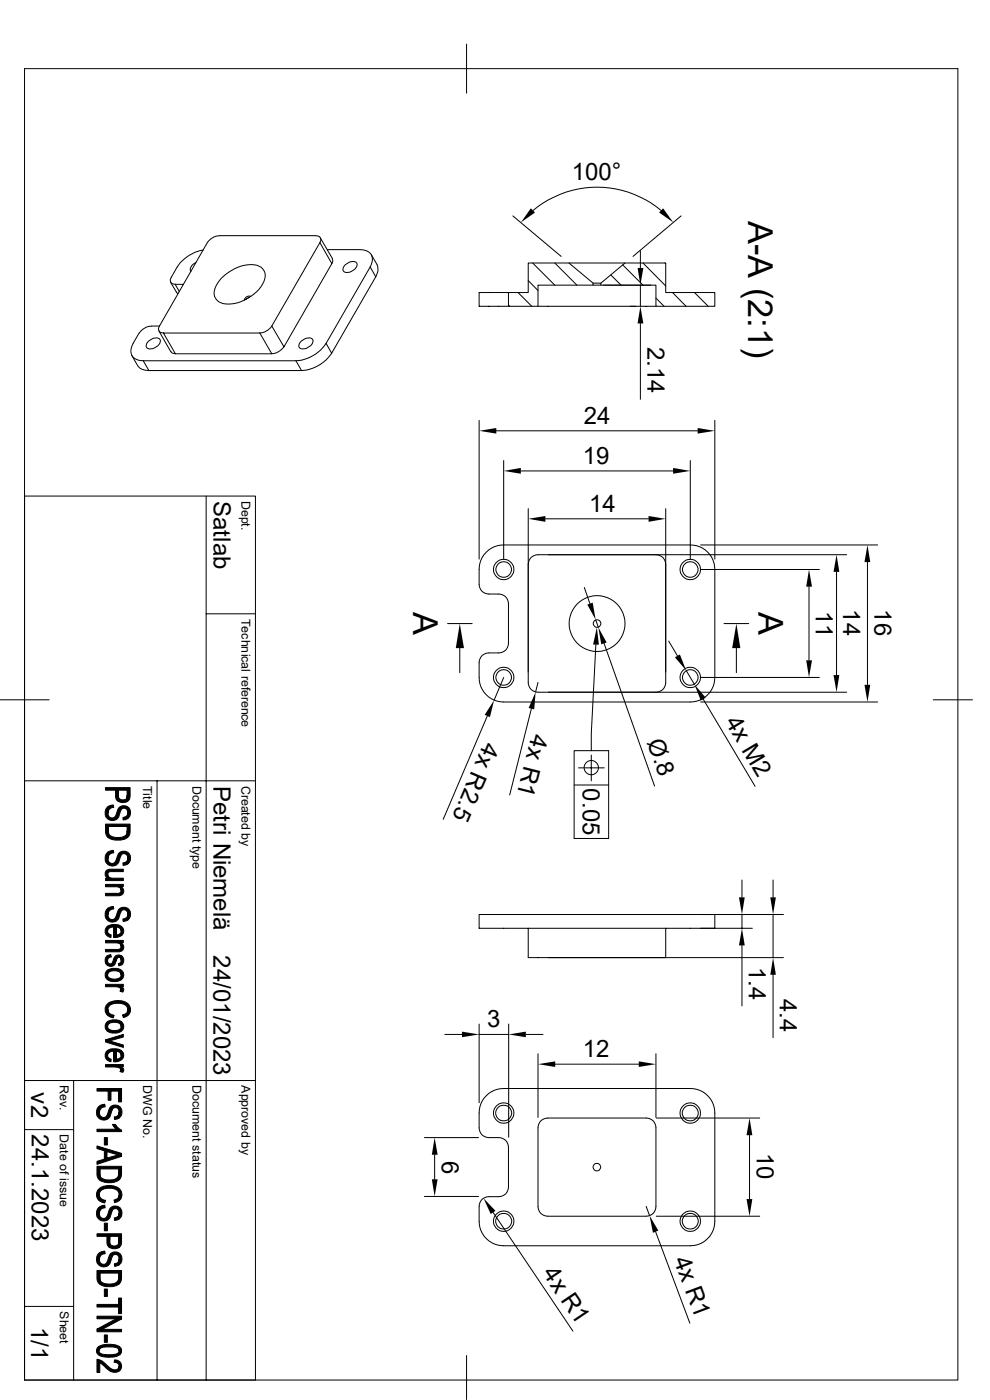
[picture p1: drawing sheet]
<svg xmlns="http://www.w3.org/2000/svg" width="210mm" height="297mm" viewBox="0 0 210 297" stroke-linecap="round" stroke-linejoin="round" font-family="sans-serif">
<g fill="none" stroke="#000" stroke-width=".21">
<path d="M5.2 14.6h198v278.2h-198zM99 9.4v10.4M36.2 59.9l1.2 2.1M41.6 55.7a1.43 1.43 0 0 0-1.1 1.9M43.1 53a8.3 8.3 0 0 0-5.5 3.6l-1.3 2.2a.89 .89 0 0 0-.1 1.1 .89 .89 0 0 0 1 .4M46.5 50a3.3 3.3 0 0 0-2.5 1.5l-10.2 17.7a.89 .89 0 0 0-.1 1 .89 .89 0 0 0 1 .4M46.6 50h20.4M47.3 58.7a7.8 7.8 0 0 1 7.6-2.2 2.28 2.28 0 0 1 1.1 3.3 8.8 8.8 0 0 1-8.8 4.6 2.36 2.36 0 0 1-1.5-3.5l.7-1.1zM67 50a.89 .89 0 0 1 .9 .5 .89 .89 0 0 1 0 1M67.9 51.5l-10.2 17.7M67.9 51.5l2.5 4.4M67.9 50.5l2.6 4.4"/>
<path d="M69.4 53h7a2.19 2.19 0 0 1 2.2 .8 2.19 2.19 0 0 1 .1 2.4l-.2 .4M70.4 55.9l-10.2 17.7-2.5-4.4M70.5 54.9a.86 .86 0 0 1-.1 1M73.3 56.1a1.79 1.79 0 0 1 2.4-.3 1.94 1.94 0 0 1-2.5 1.9 .74 .74 0 0 1-.2-1.3zM78.5 56.6l-9.3 16.3M78.5 56.6l1.2 2.1M78.8 54.1l1.2 2a2.71 2.71 0 0 1-.3 2.6M79.7 58.7l-9.3 16.2M108.8 45.8l10.2 8.6M112.1 55.8h8.6l5.1 4.3v.4h-11.7v4.5h-6.2v-2.9h4.2zM112.1 59.5l2 2.1M113 55.8l4.7 4.7"/>
<path d="M113.1 44.7a21.1 21.1 0 0 1 27.2 0M117.7 55.8l4.7 4.7M120.7 55.8h11.9M129.6 58.3l2.1 2.2M132.1 56.2l4.3 4.3M135.8 53.2v3.7M136.4 55.8l4.8 4.9M141.1 55.8l.1 .2M144.5 45.8l-10.2 8.6M28 75.4l1.2 2.1a2.69 2.69 0 0 0 2.4 1.1M29.5 70.7l-1.3 2.2a2.2 2.2 0 0 0-.3 2.3 2.2 2.2 0 0 0 1.9 1.3h.6M30.4 76.5h32.4"/>
<path d="M30.4 76.5l1.2 2.1M31.5 72.3a1.79 1.79 0 0 1 2.5-.2 1.94 1.94 0 0 1-2.5 1.9 .74 .74 0 0 1-.2-1.4zM31.6 78.6h32.4M32.1 69.2h1.7M32.1 69.2a3.3 3.3 0 0 0-2.6 1.5M33.7 70.2l2.5 4.4M33.8 69.1h.1M34.7 70.7h20.4l2.6 4.4h-20.5zM36.3 74.6l.3 .3 .6 .1M37.2 60.3h1.7M37.2 60.3l.8 1.5M37.4 61.9l.4 .4"/>
<path d="M38.9 60.4h.1M52.9 63.1l-.7 .4M53.2 62.9a.99 .99 0 0 0-1.3 .8M57.7 69.2a3.3 3.3 0 0 1-2.6 1.4M60.2 73.6a3.3 3.3 0 0 1-2.5 1.4M62.8 76.5l1.2 2.1M63.9 72.3a1.79 1.79 0 0 1 2.4-.2 1.94 1.94 0 0 1-2.5 1.9 .74 .74 0 0 1-.1-1.4zM69.2 72.9a8.3 8.3 0 0 1-6.4 3.6M69.2 72.9l1.2 2M70.4 74.9a8.3 8.3 0 0 1-6.4 3.7M107.9 62.1h-6.3v2.9h6.3M107.9 64.7l.2 .3"/>
<path d="M109.9 62.1l2.9 2.9M114.1 65h25M125.8 60.1h1.7M125.8 60.5h1.7M127.5 60.1l5.1-4.3h8.6v6.3h10.4v2.9h-12.5v-4.5h-11.6zM128 60.5h10M135.8 60.5v4.5M135.8 68.6v16.1M139.1 63.2l1.8 1.8M142.7 62.1l2.8 2.9M147.3 62.1l2.9 2.9M101.6 89.2v29.4"/>
<path d="M105.3 91.4h42.7M106.8 97.7v20.9M110.5 99.9h32.3M146.4 97.7v20.9M151.6 89.2v29.4M5.2 105.2h49v187.6h-49M43.7 105.2v187.6M103.2 117.1a5.1 5.1 0 0 1 3.6-1.5h39.6a5.2 5.2 0 0 1 5.2 5.2v22.9a5.2 5.2 0 0 1-5.2 5.2h-39.6a5.2 5.2 0 0 1-5.2-5.2v-3.1a2.03 2.03 0 0 1 2.1-2.1h2.1a2.03 2.03 0 0 0 2.1-2.1v-8.3a2.03 2.03 0 0 0-2.1-2.1h-2.1a2.03 2.03 0 0 1-2.1-2 10.7 10.7 0 0 1 .4-5.2l.3-.6zM112.1 107.9v36.9a2.03 2.03 0 0 0 2 2.1h65.5M115.7 110.1h21.9M139.1 117.7a2.03 2.03 0 0 1 2.1 2.1M141.2 107.9v36.9a2.03 2.03 0 0 1-2.1 2.1"/>
<path d="M148.6 115.6h37.6M179.6 117.7h-65.5a2.03 2.03 0 0 0-2 2.1M184 119.3v26M43.7 130.2h10.5M95 132.3h5.2M97.5 137.5v5.2M124 124.6l1.1 3.5M126.4 131.5l.5 1.6M126.4 136.7l-1 18.9v3.7M128.1 136.5l10.8 30.3M141.9 136l1.8 3.1M148.6 120.8h25.2"/>
<path d="M153.6 132.3h5.2M156.2 137.5v5.2M171.6 124.5v15.6M177.5 121.3v21.9M0 148.5h10.4M103.4 151.9l-9.4 21.9M106.8 143.7l-2 4.8M112.7 150.3l-4.6 18.4M114.1 144.8l-.5 2M121.8 159.3h7.3v18.6h-7.3zM145.6 142.3l1.7 2.9M148.6 148.9h37.6"/>
<path d="M148.6 143.7h25.2M149.2 148.3l11 18.5M198 148.5h8.3M5.2 165.7h49M33.3 165.7v127.1M121.8 166.5h7.3M122.7 162.9h5.5M125.4 160.2v5.5M101.6 194h50v2.9h-50zM112.1 196.9v6.3h54.1M141.2 196.9v6.3h-2.1M148.6 196.9h11"/>
<path d="M148.6 194h17.6M157.4 186.7v3.7M157.4 194v2.9M164 186.7v3.7M164 194v9.2M94.4 219.5h3.6M101.6 217.3v16.6M101.6 219.5h6.3M107.9 217.3v24M111.5 219.5h3.7M157.4 200.6v12.8M164 206.8v13.3"/>
<path d="M5.2 239.6h10.4M5.2 229.2h49M15.6 229.2v63.6M103.2 232.5a5.1 5.1 0 0 1 3.6-1.6h39.6a5.2 5.2 0 0 1 5.2 5.2v23a5.2 5.2 0 0 1-5.2 5.2h-39.6a5.2 5.2 0 0 1-5.2-5.2v-3.2a2.03 2.03 0 0 1 2.1-2h2.1a2.03 2.03 0 0 0 2.1-2.1v-8.4a2.03 2.03 0 0 0-2.1-2.1h-2.1a2.03 2.03 0 0 1-2.1-2 10.7 10.7 0 0 1 .4-5.2l.3-.6zM114.1 223.6v13.5M114.7 237.8l.7-.4 .8-.2h20.9a2.03 2.03 0 0 1 2 2.1v16.6a2.03 2.03 0 0 1-2 2.1h-20.9a2.03 2.03 0 0 1-2.1-2.1v-16.6l.2-.8zM117.8 225.8h17.7M139.1 223.6v13.5M139.2 237.2h22M90 241.3h11.5M90 253.8h11.5M92.2 245v5.2"/>
<path d="M104.6 257.2l16.9 25.2M137.1 255.9l.7 2M139.2 258h22M159 240.8v13.6M5.2 277.2h10.4M139.1 261.3l7.2 19.4M99 287.6v9.3"/>
<circle cx="106.8" cy="120.8" r="1.64"/>
<circle cx="106.8" cy="120.8" r="2.16"/>
<circle cx="126.7" cy="132.3" r="5.9"/>
<circle cx="126.7" cy="132.3" r=".8"/>
<circle cx="146.4" cy="120.8" r="1.64"/>
<circle cx="146.4" cy="120.8" r="2.16"/>
<circle cx="106.8" cy="143.7" r="1.64"/>
<circle cx="106.8" cy="143.7" r="2.16"/>
<circle cx="146.4" cy="143.7" r="1.64"/>
<circle cx="146.4" cy="143.7" r="2.16"/>
<circle cx="125.4" cy="162.9" r="1.52"/>
<circle cx="106.8" cy="236.1" r="1.67"/>
<circle cx="106.8" cy="236.1" r="2.16"/>
<circle cx="146.4" cy="236.1" r="1.67"/>
<circle cx="146.4" cy="236.1" r="2.16"/>
<circle cx="106.8" cy="259.1" r="1.67"/>
<circle cx="106.8" cy="259.1" r="2.16"/>
<circle cx="126.6" cy="247.6" r=".8"/>
<circle cx="146.4" cy="259.1" r="1.67"/>
<circle cx="146.4" cy="259.1" r="2.16"/>
</g>
<g fill="#000" stroke="#000" stroke-width=".21">
<path d="M22.9 171.2l1.1-.4 .1 .5a1.22 1.22 0 0 0-1.2 1.2z" fill-rule="evenodd"/>
<path d="M25.1 167.6v1.1a.93 .93 0 0 0 1 1 .93 .93 0 0 0 .9-1v1.4a2.01 2.01 0 0 1-1.9-.1z" fill-rule="evenodd"/>
<path d="M23 175.3v.9a1.47 1.47 0 0 0 1.8 1.5 1.59 1.59 0 0 0 2.2-1.4l.1 1.4a4.2 4.2 0 0 1-4.1 0z" fill-rule="evenodd"/>
<path d="M26.1 173.4l.7-.3 .3-.7v1.3l-1 .2z" fill-rule="evenodd"/>
<path d="M22.4 167.1h5.2l-.1 2.4-.5 .6v-2.5h-1.9v2.4l-.5-.5-.1-.4v-1.5h-2.1z" fill-rule="evenodd"/>
<path d="M22.4 174.8h5.2v1.7l-.2 .7-.3 .5-.1-2.4h-4v2.4l-.6-.8z" fill-rule="evenodd"/>
<path d="M22.8 171.2l.1 1.3a.91 .91 0 0 0 .9 1 .91 .91 0 0 0 .9-.9 1.56 1.56 0 0 1 .9-1.5 1.56 1.56 0 0 1 1.7 .2 1.65 1.65 0 0 1-.2 2.4v-1.3a.81 .81 0 0 0-.8-1 .81 .81 0 0 0-.8 .9 1.69 1.69 0 0 1-1.9 1.7 1.64 1.64 0 0 1-1.3-1.2 1.64 1.64 0 0 1 .5-1.6z" fill-rule="evenodd"/>
<path d="M22.9 185.5v.9l-.1-.1z" fill-rule="evenodd"/>
<path d="M22.6 196.7l.2-.2v1.2l.3 .4 .5 .2-.1 .6a1.35 1.35 0 0 1-.9-2.2z" fill-rule="evenodd"/>
<path d="M22.9 180.8l1.1-.4 .1 .5a1.16 1.16 0 0 0-1.2 1.3z" fill-rule="evenodd"/>
<path d="M22.9 192.7l1.1-.4 .1 .5a1.22 1.22 0 0 0-1.2 1.3z" fill-rule="evenodd"/>
<path d="M22.9 196.4a3.1 3.1 0 0 1 2.8 .1v1l-.3-.6-.8-.2v2.2h-.5v-2.3l-.9 .3-.3 .3-.1 .4z" fill-rule="evenodd"/>
<path d="M25.6 188.1h.1v.8z" fill-rule="evenodd"/>
<path d="M22.6 184.7l.6-.3h3v.5h-2.8a.57 .57 0 0 0-.5 .6l-.1 .8a1.06 1.06 0 0 1-.2-1.6z" fill-rule="evenodd"/>
<path d="M22.4 186.4h.5l.1-.5 .7 .4h2.5v.5h-3.8z" fill-rule="evenodd"/>
<path d="M22.4 187.6h3.8v.5h-.6v.5l-.2-.3-.5-.2h-2.5z" fill-rule="evenodd"/>
<path d="M22.4 199.5h3.8v.5h-.6v.5l-.2-.3-.4-.1-2.6-.1z" fill-rule="evenodd"/>
<path d="M22.4 189.5h2.4a.66 .66 0 0 0 .9-.6v-.8a1.07 1.07 0 0 1 .4 1.4 1.07 1.07 0 0 1-1.3 .5h-2.4z" fill-rule="evenodd"/>
<path d="M24.6 196.7v1.7l.6-.2 .4-.3 .1-1.4a1.29 1.29 0 0 1 .4 1.5 1.29 1.29 0 0 1-1.3 .8l-.2 .1z" fill-rule="evenodd"/>
<path d="M27.1 182v1.3l-1 .3v-.6l.7-.2z" fill-rule="evenodd"/>
<path d="M26.1 194.9l.7-.2 .3-.7v1.2l-1 .3z" fill-rule="evenodd"/>
<path d="M22.6 181l.3-.2v1.4a.91 .91 0 0 0 .9 1 .91 .91 0 0 0 .9-1 1.55 1.55 0 0 1 .8-1.4 1.55 1.55 0 0 1 1.7 .1 1.59 1.59 0 0 1-.1 2.4v-1.3a.81 .81 0 0 0-.8-.9 .81 .81 0 0 0-.8 .8 1.69 1.69 0 0 1-2.2 1.7 1.68 1.68 0 0 1-.7-2.6z" fill-rule="evenodd"/>
<path d="M22.6 192.9l.3-.2v1.4a.91 .91 0 0 0 .9 1 .91 .91 0 0 0 .9-1 1.55 1.55 0 0 1 .8-1.4 1.55 1.55 0 0 1 1.7 .1 1.6 1.6 0 0 1-.1 2.4v-1.2a.81 .81 0 0 0-.7-1 .81 .81 0 0 0-.9 .8 1.69 1.69 0 0 1-2.2 1.7 1.69 1.69 0 0 1-.7-2.6z" fill-rule="evenodd"/>
<path d="M22.8 202.8l.7-.3 .1 .5-.3 .1a.67 .67 0 0 0-.5 .7z" fill-rule="evenodd"/>
<path d="M22.9 214.2a1.23 1.23 0 0 0 1.3 1.2l-.2 .5-1.1-.4z" fill-rule="evenodd"/>
<path d="M22.9 205.7a3.1 3.1 0 0 1 2.8 .1v1a1.35 1.35 0 0 0-1.9-.8l-.7 .3-.3 .5z" fill-rule="evenodd"/>
<path d="M22.9 216.7a3.1 3.1 0 0 1 2.8 0v1.1a1.35 1.35 0 0 0-1.8-.9l-.8 .3-.3 .6z" fill-rule="evenodd"/>
<path d="M25.6 200h.1v.8z" fill-rule="evenodd"/>
<path d="M22.7 202.8l.1 1a.6 .6 0 0 0 .6 .7 .6 .6 0 0 0 .6-.7 1.17 1.17 0 0 1 1.7-1v1a.53 .53 0 0 0-.5-.7 .53 .53 0 0 0-.5 .7 1.22 1.22 0 0 1-1.8 1.1 1.22 1.22 0 0 1-.2-2.1z" fill-rule="evenodd"/>
<path d="M22.4 208.8h3.8v.5h-.6v.6a1.04 1.04 0 0 0-1.3-.6h-1.9z" fill-rule="evenodd"/>
<path d="M22.4 201.4h2.4a.66 .66 0 0 0 .9-.6v-.8a1.07 1.07 0 0 1 .4 1.4 1.07 1.07 0 0 1-1.3 .5h-2.4z" fill-rule="evenodd"/>
<path d="M25.7 202.8a1.15 1.15 0 0 1 .5 1.2 1.15 1.15 0 0 1-1 .9l-.1-.5a.53 .53 0 0 0 .6-.6z" fill-rule="evenodd"/>
<path d="M22.6 206l.2-.2v1a1.56 1.56 0 0 0 2.2 .8l.4-.1 .3-.5v-1.2a1.36 1.36 0 0 1 .4 1.6 1.36 1.36 0 0 1-1.5 .8 1.75 1.75 0 0 1-2.3-1.5z" fill-rule="evenodd"/>
<path d="M25.6 209.3a.68 .68 0 0 1 .6 .4 .68 .68 0 0 1-.2 .8l-.6-.2z" fill-rule="evenodd"/>
<path d="M22.6 216.9l.2-.2v1.1a1.53 1.53 0 0 0 2.1 .8l.7-.5 .1-1.4a1.36 1.36 0 0 1 .4 1.7 1.36 1.36 0 0 1-1.5 .8 1.75 1.75 0 0 1-2.3-1.6z" fill-rule="evenodd"/>
<path d="M27.1 214.2v1.2l-.9 .5-.2-.6 .8-.4z" fill-rule="evenodd"/>
<path d="M22.6 213.1a3.4 3.4 0 0 1 4.8 .2 1.58 1.58 0 0 1-.3 2.1v-1.2a1.7 1.7 0 0 0-2.1-1.3 1.75 1.75 0 0 0-2.1 1.3l-.1 1.2a1.71 1.71 0 0 1-.2-2.3z" fill-rule="evenodd"/>
<path d="M21.1 234.7l1.1-.4 .1 .5a1.16 1.16 0 0 0-1.2 1.3z" fill-rule="evenodd"/>
<path d="M22.5 223.1l.3-.2v1.1l.3 .5 .5 .2-.1 .6a1.37 1.37 0 0 1-1-2.2z" fill-rule="evenodd"/>
<path d="M23.9 238.5h.6l.1 .3v.8z" fill-rule="evenodd"/>
<path d="M25.3 235.9v1.3l-1 .3v-.6l.7-.2z" fill-rule="evenodd"/>
<path d="M22.9 222.8a3 3 0 0 1 2.8 .1v1l-.3-.6-.8-.2v2.2h-.5v-2.3l-.9 .3-.4 .6z" fill-rule="evenodd"/>
<path d="M20.6 230.9h5.2v2.9h-.7v-2.3h-1.6v1.9h-.6v-1.9h-2.3z" fill-rule="evenodd"/>
<path d="M20.8 234.9l.3-.2v1.4a.91 .91 0 0 0 .9 1 .91 .91 0 0 0 .9-1 1.54 1.54 0 0 1 .9-1.5 1.54 1.54 0 0 1 1.8 .4 1.63 1.63 0 0 1-.3 2.2v-1.3a.81 .81 0 0 0-.8-.9 .81 .81 0 0 0-.8 .8 1.67 1.67 0 0 1-2.4 1.6 1.67 1.67 0 0 1-.5-2.5z" fill-rule="evenodd"/>
<path d="M22.4 220.6l3.8 1.1v.5l-3.8-1.1z" fill-rule="evenodd"/>
<path d="M22.4 220.6l3.8-1.1v.5l-3 .8z" fill-rule="evenodd"/>
<path d="M22.4 225.8h3.8v.5h-.6v.6a1.04 1.04 0 0 0-1.3-.5h-1.9z" fill-rule="evenodd"/>
<path d="M24.6 223.1v1.6h.2l.6-.2 .2-.2 .1-1.4a1.28 1.28 0 0 1 .5 1.5 1.28 1.28 0 0 1-1.3 .8l-.3 .1z" fill-rule="evenodd"/>
<path d="M25.6 226.3l.6 .4v.4l-.2 .4-.6-.2z" fill-rule="evenodd"/>
<path d="M22.1 241.3h.7v1.6h-.7z" fill-rule="evenodd"/>
<path d="M22.1 259.5h.7v1.6h-.7z" fill-rule="evenodd"/>
<path d="M21.1 256.1l1.1-.4 .1 .5a1.16 1.16 0 0 0-1.2 1.3z" fill-rule="evenodd"/>
<path d="M21.1 253.4a1.23 1.23 0 0 0 1.3 1.2l-.2 .6-1-.4-.2-.2z" fill-rule="evenodd"/>
<path d="M21.2 248v.9a1.46 1.46 0 0 0 1.8 1.4 1.65 1.65 0 0 0 2.1-1.2v-.2l.1 1.4a3.9 3.9 0 0 1-4 .1z" fill-rule="evenodd"/>
<path d="M25.3 253.5v1.2l-1 .4-.1-.5 .8-.4z" fill-rule="evenodd"/>
<path d="M25.3 257.3v1.3l-1 .3v-.5l.7-.3z" fill-rule="evenodd"/>
<path d="M20.6 239.6h4l.1-.8 1.1 .9v.4h-5.2z" fill-rule="evenodd"/>
<path d="M20.6 243.1l5.2 1.6v.6l-.6-.3-2.5-.7-.6 1.6v-1.8l-1.5-.4z" fill-rule="evenodd"/>
<path d="M20.6 246.4l1.5-.5 .6-1.6v1.4l2.5-.7 .6 .3-5.2 1.7z" fill-rule="evenodd"/>
<path d="M20.6 247.4h5.2v1.8l-.2 .8-.4 .3-.1-2.3h-3.9v2.4l-.5-.7z" fill-rule="evenodd"/>
<path d="M20.8 252.4a3.4 3.4 0 0 1 4.8 .2 1.64 1.64 0 0 1-.3 2.1v-1.2a1.69 1.69 0 0 0-2.1-1.4 1.73 1.73 0 0 0-2.1 1.3l-.1 1.2a1.71 1.71 0 0 1-.2-2.2z" fill-rule="evenodd"/>
<path d="M20.8 256.3l.3-.2v1.4a.91 .91 0 0 0 .9 1 .91 .91 0 0 0 .9-1 1.54 1.54 0 0 1 .9-1.5 1.54 1.54 0 0 1 1.8 .4 1.63 1.63 0 0 1-.3 2.2v-1.3a.81 .81 0 0 0-.8-.9 .81 .81 0 0 0-.8 .9 1.67 1.67 0 0 1-2.4 1.6 1.67 1.67 0 0 1-.5-2.6z" fill-rule="evenodd"/>
<path d="M22.1 273.5h.7v1.5h-.7z" fill-rule="evenodd"/>
<path d="M21.1 265.8l1.1-.4 .1 .6a1.16 1.16 0 0 0-1.2 1.2z" fill-rule="evenodd"/>
<path d="M23.3 262.3v1.1a.93 .93 0 0 0 .9 1 .93 .93 0 0 0 .9-1l.1 1.3a2.09 2.09 0 0 1-2-.1z" fill-rule="evenodd"/>
<path d="M21.2 270.1v.9a1.47 1.47 0 0 0 1.8 1.4 1.77 1.77 0 0 0 2.1-1v-.5l.1 1.5a4 4 0 0 1-4 0z" fill-rule="evenodd"/>
<path d="M25.3 267.1v1.3l-1 .2v-.5l.7-.3z" fill-rule="evenodd"/>
<path d="M20.6 279.2h5.2v.6h-5.2z" fill-rule="evenodd"/>
<path d="M20.6 282l4-2.2h1.2l-4.1 2.2z" fill-rule="evenodd"/>
<path d="M20.6 261.7h5.2v1.9l-.2 .7-.4 .4-.1-2.4h-1.8l-.1 2.3-.5-.6v-1.7h-2.1z" fill-rule="evenodd"/>
<path d="M20.6 269.5h5.2v1.7l-.2 .7-.4 .5-.1-2.3h-3.9v2.3l-.4-.3-.2-.5z" fill-rule="evenodd"/>
<path d="M20.6 276.7h4.5v-1.3h.7v3.3h-.7v-1.4h-4.5z" fill-rule="evenodd"/>
<path d="M20.8 266.1l.3-.3v1.4a.91 .91 0 0 0 .9 1 .91 .91 0 0 0 .9-.9 1.54 1.54 0 0 1 .9-1.6 1.54 1.54 0 0 1 1.8 .4 1.63 1.63 0 0 1-.3 2.3v-1.3a.81 .81 0 0 0-.8-1 .81 .81 0 0 0-.8 .9 1.67 1.67 0 0 1-2.4 1.6 1.67 1.67 0 0 1-.5-2.5z" fill-rule="evenodd"/>
<path d="M22.1 283.2h.7v1.6h-.7z" fill-rule="evenodd"/>
<path d="M21 285.6l1.6-.4 2 .1 .7 .3v1a1.62 1.62 0 0 0-2-.8 2.01 2.01 0 0 0-2.3 .7z" fill-rule="evenodd"/>
<path d="M20.6 288.4a5.6 5.6 0 0 1 2.8 1.9 1.07 1.07 0 0 0 1.1 .3 1.07 1.07 0 0 0 .8-.8v1.1a2.43 2.43 0 0 1-3.1-1l-1-.8v2.1h-.6z" fill-rule="evenodd"/>
<path d="M20.6 282h5.2v.5h-5.2z" fill-rule="evenodd"/>
<path d="M20.7 285.8l.3-.1v.9a1.44 1.44 0 0 0 1.7 .8h.4a1.86 1.86 0 0 0 2.2-.8v-1a1.18 1.18 0 0 1 .5 1.3 1.18 1.18 0 0 1-1.2 .9l-1.8 .1a2.05 2.05 0 0 1-2.3-1.2z" fill-rule="evenodd"/>
<path d="M24.3 288.5a1.33 1.33 0 0 1 1.4 .8 1.33 1.33 0 0 1-.4 1.6l-.1-1.4-.4-.4-.6-.1z" fill-rule="evenodd"/>
</g>
<g fill="#000">
<path d="M112.6 44.2l.9 .9-3 2.1zM135.3 56.9h1.2l-.7 3.6zM140.7 44.2l2.1 3-3-2.1zM135.8 65l.7 3.6h-1.2zM101.6 91.4l3.7-.6v1.2zM106.8 99.9l3.7-.6v1.2zM142.8 99.3l3.6 .6-3.6 .6zM148 90.8l3.6 .6-3.6 .6zM112.1 110.1l3.6-.6v1.2zM137.6 109.5l3.6 .6-3.6 .6zM184 115.6l.6 3.7h-1.2zM97.5 132.3l.9 5.2h-1.7z"/>
<path d="M124.6 128.3l1.1-.5 .7 3.7zM126.6 133.1l.4 3.7-1.2-.1zM126.9 133.1l1.8 3.2-1.1 .4zM143.2 139.4l1-.5 1.4 3.4zM156.2 132.3l.9 5.2h-1.8zM171.6 120.8l.7 3.7h-1.3zM177.5 117.7l.6 3.6h-1.3zM104.8 148.5l-.9 3.6-1.1-.5zM113.6 146.8l-.3 3.7-1.2-.3zM147.3 145.2l2.4 2.8-1 .6zM171 140.1h1.3l-.7 3.6zM176.8 143.2h1.3l-.6 3.7z"/>
<path d="M183.4 145.3h1.2l-.6 3.6zM156.8 190.4h1.2l-.6 3.6zM163.4 190.4h1.2l-.6 3.6zM98 218.9l3.6 .6-3.6 .5zM107.9 219.5l3.6-.6v1.1zM157.4 196.9l.6 3.7h-1.2zM164 203.2l.6 3.6h-1.2zM114.1 225.8l3.7-.6v1.2zM135.5 225.2l3.6 .6-3.6 .6zM92.2 241.3l.6 3.7h-1.2zM91.6 250.2h1.2l-.6 3.6zM102.6 254.2l2.5 2.7-1 .7z"/>
<path d="M159 237.2l.6 3.6h-1.2zM158.4 254.4h1.2l-.6 3.6zM137.8 257.9l1.9 3.2-1.2 .4z"/>
</g>
<g font-size="7.3">
<text x="158.7" y="46.9" transform="rotate(90 158.7 46.9)">A-A (2:1)</text>
<text x="87.7" y="129.8" transform="rotate(90 87.7 129.8)">A</text>
<text x="160.9" y="129.8" transform="rotate(90 160.9 129.8)">A</text>
</g>
<g font-size="5.1">
<text x="121.3" y="38.1">100°</text>
<text x="137.3" y="73.6" transform="rotate(90 137.3 73.6)">2.14</text>
<text x="123.9" y="90">24</text>
<text x="123.7" y="98.4">19</text>
<text x="45.3" y="106.3" transform="rotate(90 45.3 106.3)">Satlab</text>
<text x="125" y="108.6">14</text>
<text x="173.1" y="129.6" transform="rotate(90 173.1 129.6)">11</text>
<text x="178.9" y="129.3" transform="rotate(90 178.9 129.3)">14</text>
<text x="185.5" y="129.3" transform="rotate(90 185.5 129.3)">16</text>
<text x="112.9" y="155.6" transform="rotate(104 112.9 155.6)">4x R1</text>
<text x="153.8" y="153.2" transform="rotate(59 153.8 153.2)">4x M2</text>
<text x="102.8" y="157.1" transform="rotate(113 102.8 157.1)">4x R2.5</text>
<text x="137.2" y="157.3" transform="rotate(70 137.2 157.3)">Ø.8</text>
<text x="45.3" y="166.7" transform="rotate(90 45.3 166.7)">Petri Niemelä</text>
<text x="123.7" y="167.3" transform="rotate(90 123.7 167.3)">0.05</text>
<text x="45.3" y="202.7" transform="rotate(90 45.3 202.7)">24/01/2023</text>
<text x="158.8" y="205.1" transform="rotate(90 158.8 205.1)">1.4</text>
<text x="165.4" y="211.9" transform="rotate(90 165.4 211.9)">4.4</text>
<text x="103.3" y="217.9">3</text>
<text x="123.7" y="224.3">12</text>
<text x="6.6" y="231.7" transform="rotate(90 6.6 231.7)">v2</text>
<text x="6.8" y="240.7" transform="rotate(90 6.8 240.7)">24.1.2023</text>
<text x="160.5" y="244.6" transform="rotate(90 160.5 244.6)">10</text>
<text x="93.7" y="246.2" transform="rotate(90 93.7 246.2)">6</text>
<text x="142.9" y="267.3" transform="rotate(70 142.9 267.3)">4x R1</text>
<text x="115" y="270.1" transform="rotate(56 115 270.1)">4x R1</text>
<text x="6.6" y="281.4" transform="rotate(90 6.6 281.4)">1/1</text>
</g>
<g font-size="2.6">
<text x="51.3" y="106.3" transform="rotate(90 51.3 106.3)">Dept.</text>
<text x="51.3" y="131.3" transform="rotate(90 51.3 131.3)">Technical reference</text>
<text x="30.4" y="166.7" transform="rotate(90 30.4 166.7)">Title</text>
<text x="40.8" y="166.7" transform="rotate(90 40.8 166.7)">Document type</text>
<text x="51.3" y="166.7" transform="rotate(90 51.3 166.7)">Created by</text>
<text x="12.7" y="230.2" transform="rotate(90 12.7 230.2)">Rev.</text>
<text x="30.4" y="230.2" transform="rotate(90 30.4 230.2)">DWG No.</text>
<text x="40.8" y="230.2" transform="rotate(90 40.8 230.2)">Document status</text>
<text x="51.3" y="230.2" transform="rotate(90 51.3 230.2)">Approved by</text>
<text x="12.7" y="240.7" transform="rotate(90 12.7 240.7)">Date of issue</text>
<text x="12.7" y="278.2" transform="rotate(90 12.7 278.2)">Sheet</text>
</g>
</svg>
